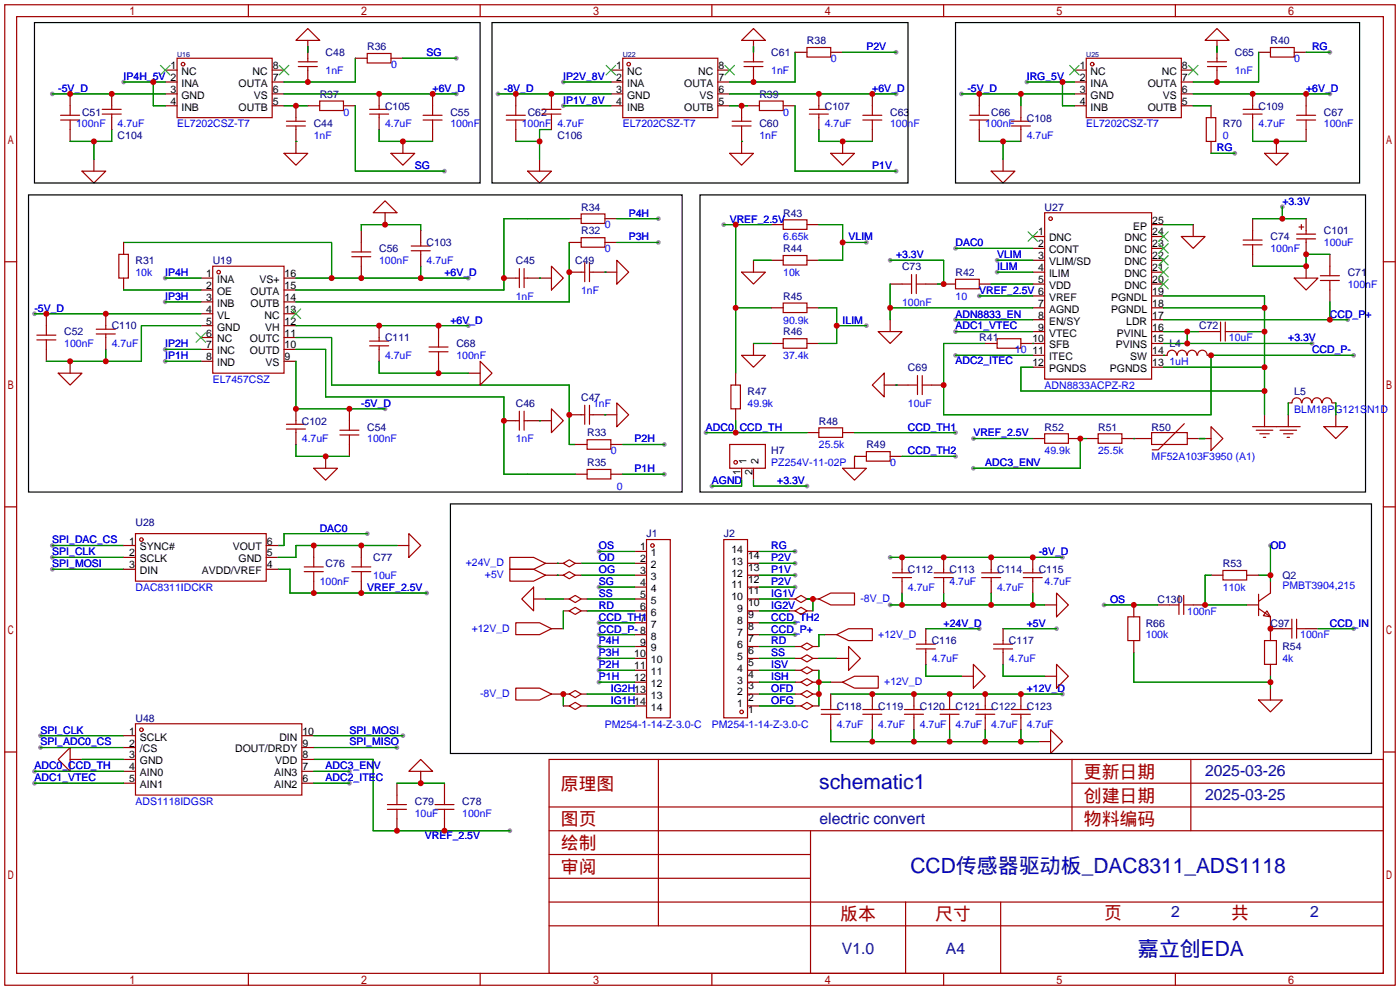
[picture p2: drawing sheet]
<svg xmlns="http://www.w3.org/2000/svg" width="299mm" height="212mm" viewBox="0 0 299 212" stroke-linecap="round" stroke-linejoin="round" font-family="sans-serif">
<g fill="#999">
<circle cx="97.5" cy="20.1" r=".51"/>
<circle cx="11.2" cy="20.1" r=".51"/>
<circle cx="26.4" cy="17.5" r=".51"/>
<circle cx="191.5" cy="20.1" r=".51"/>
<circle cx="106.4" cy="20.1" r=".51"/>
<circle cx="120.4" cy="22.6" r=".51"/>
<circle cx="120.4" cy="17.5" r=".51"/>
<circle cx="284.2" cy="20.1" r=".51"/>
<circle cx="7.4" cy="67.1" r=".51"/>
<circle cx="35.3" cy="64.5" r=".51"/>
<circle cx="35.3" cy="59.4" r=".51"/>
<circle cx="100.1" cy="59.4" r=".51"/>
<circle cx="82.3" cy="87.4" r=".51"/>
<circle cx="35.3" cy="74.7" r=".51"/>
<circle cx="35.3" cy="77.2" r=".51"/>
<circle cx="100.1" cy="69.6" r=".51"/>
<circle cx="140.7" cy="51.8" r=".51"/>
<circle cx="140.7" cy="46.7" r=".51"/>
<circle cx="142" cy="95" r=".51"/>
<circle cx="142" cy="101.3" r=".51"/>
<circle cx="97.5" cy="12.4" r=".51"/>
<circle cx="95" cy="36.6" r=".51"/>
<circle cx="191.5" cy="11.2" r=".51"/>
<circle cx="191.5" cy="36.6" r=".51"/>
<circle cx="284.2" cy="11.2" r=".51"/>
<circle cx="204.2" cy="53.1" r=".51"/>
<circle cx="204.2" cy="75.9" r=".51"/>
<circle cx="204.2" cy="70.9" r=".51"/>
<circle cx="289.3" cy="75.9" r=".51"/>
<circle cx="280.4" cy="73.4" r=".51"/>
<circle cx="288" cy="68.3" r=".51"/>
<circle cx="190.2" cy="55.6" r=".51"/>
<circle cx="209.3" cy="63.2" r=".51"/>
<circle cx="213.1" cy="58.2" r=".51"/>
<circle cx="213.1" cy="55.6" r=".51"/>
<circle cx="274.1" cy="44.2" r=".51"/>
<circle cx="154.7" cy="48" r=".51"/>
<circle cx="185.2" cy="51.8" r=".51"/>
<circle cx="185.2" cy="69.6" r=".51"/>
<circle cx="204.2" cy="92.5" r=".51"/>
<circle cx="150.9" cy="92.5" r=".51"/>
<circle cx="208" cy="93.7" r=".51"/>
<circle cx="11.2" cy="121.7" r=".51"/>
<circle cx="11.2" cy="119.1" r=".51"/>
<circle cx="11.2" cy="116.6" r=".51"/>
<circle cx="109" cy="177.5" r=".51"/>
<circle cx="91.2" cy="126.7" r=".51"/>
<circle cx="8.6" cy="157.2" r=".51"/>
<circle cx="84.8" cy="159.8" r=".51"/>
<circle cx="8.6" cy="159.8" r=".51"/>
<circle cx="128" cy="117.9" r=".51"/>
<circle cx="128" cy="125.5" r=".51"/>
<circle cx="128" cy="133.1" r=".51"/>
<circle cx="128" cy="135.6" r=".51"/>
<circle cx="128" cy="138.2" r=".51"/>
<circle cx="128" cy="140.7" r=".51"/>
<circle cx="128" cy="143.3" r=".51"/>
<circle cx="128" cy="145.8" r=".51"/>
<circle cx="169.9" cy="117.9" r=".51"/>
<circle cx="169.9" cy="120.4" r=".51"/>
<circle cx="169.9" cy="122.9" r=".51"/>
<circle cx="169.9" cy="125.5" r=".51"/>
<circle cx="169.9" cy="133.1" r=".51"/>
<circle cx="169.9" cy="135.6" r=".51"/>
<circle cx="190.2" cy="119.1" r=".51"/>
<circle cx="227.1" cy="119.1" r=".51"/>
<circle cx="227.1" cy="148.3" r=".51"/>
<circle cx="190.2" cy="129.3" r=".51"/>
<circle cx="209.3" cy="134.4" r=".51"/>
<circle cx="225.8" cy="134.4" r=".51"/>
<circle cx="271.5" cy="116.6" r=".51"/>
<circle cx="289.3" cy="134.4" r=".51"/>
<circle cx="172.5" cy="103.9" r=".51"/>
<circle cx="152.1" cy="103.9" r=".51"/>
<circle cx="78.5" cy="114" r=".51"/>
<circle cx="204.2" cy="97.5" r=".51"/>
<circle cx="208" cy="100.1" r=".51"/>
<circle cx="236" cy="129.3" r=".51"/>
<circle cx="205.5" cy="20.1" r=".51"/>
<circle cx="219.5" cy="17.5" r=".51"/>
<circle cx="263.9" cy="32.8" r=".51"/>
<circle cx="204.2" cy="68.3" r=".51"/>
<circle cx="86.1" cy="157.2" r=".51"/>
<circle cx="74.7" cy="164.8" r=".51"/>
<circle cx="74.7" cy="167.4" r=".51"/>
<circle cx="7.4" cy="164.8" r=".51"/>
<circle cx="7.4" cy="167.4" r=".51"/>
</g>
<g fill="none" stroke="#a10000" stroke-width=".25">
<path d="M1 1h297.2v209.6h-297.2zM3.6 3.6h292.1v204.4h-292.1zM37.8 12.4h20.4v12.7h-20.4zM53.1 1v2.6M63.2 8.6l2.6-2.5 2.5 2.5zM63.8 14.2h4M63.8 13.2h4M65.8 12.4v.8M65.8 14.2v.8M78.5 11.4h5.1v2.1h-5.1zM102.6 1v2.6M133.1 12.4h20.3v12.7h-20.3z"/>
<path d="M152.1 1v2.6M158.5 8.6l2.5-2.5 2.6 2.5zM159 14.2h4.1M159 13.2h4.1M161 12.4v.8M161 14.2v.8M172.5 10.2h5v2h-5zM201.7 1v2.6M232.2 12.4h20.3v12.7h-20.3zM251.2 1v2.6M257.6 8.6l2.5-2.5 2.5 2.5zM258.1 14.2h4"/>
<path d="M258.1 13.2h4M260.1 12.4v.8M260.1 14.2v.8M271.5 10.2h5.1v2h-5.1zM13 25.7h4M13 24.6h4M15 22.6v2M15 25.7v2M17.5 36.6h5.1l-2.5 2.5zM21.8 23.4h4.1M21.8 24.4h4.1M23.9 22.6v.8"/>
<path d="M23.9 24.4v.7M60.7 32.8h5.1l-2.6 2.5zM61.2 26.9h4.1M61.2 25.9h4.1M63.2 25.1v.8M63.2 26.9v.8M68.3 21.6h5.1v2h-5.1zM79 23.4h4.1M79 24.4h4.1M81 22.6v.8M81 24.4v.7M83.6 32.8h5l-2.5 2.5z"/>
<path d="M90.4 25.7h4.1M90.4 24.6h4.1M92.5 22.6v2M92.5 25.7v2M108.2 25.7h4.1M108.2 24.6h4.1M110.2 22.6v2M110.2 25.7v2M112.8 36.6h5.1l-2.6 2.5zM115.8 23.4h4.1M115.8 24.4h4.1M117.9 22.6v.8"/>
<path d="M117.9 24.4v.7M156 32.8h5l-2.5 2.5zM156.5 26.9h4M156.5 25.9h4M158.5 25.1v.8M158.5 26.9v.8M162.3 21.6h5.1v2h-5.1zM173 23.4h4M173 24.4h4M175 22.6v.8M175 24.4v.7M177.5 32.8h5.1l-2.5 2.5z"/>
<path d="M184.4 25.7h4.1M184.4 24.6h4.1M186.4 22.6v2M186.4 25.7v2M207.3 25.7h4M207.3 24.6h4M209.3 22.6v2M209.3 25.7v2M211.8 36.6h5.1l-2.5 2.5zM216.2 26.9h4M216.2 25.9h4M218.2 25.1v.8"/>
<path d="M218.2 26.9v.8M257.8 25.1h2v5.1h-2zM265.7 23.4h4M265.7 24.4h4M267.7 22.6v.8M267.7 24.4v.7M270.3 32.8h5l-2.5 2.5zM277.1 25.7h4.1M277.1 24.6h4.1M279.1 22.6v2M279.1 25.7v2M1 55.9h2.6"/>
<path d="M25.4 54.4h2v5h-2zM45.5 56.9h15.2v22.9h-15.2zM75.2 53.8h4M75.2 54.9h4M77.2 51.8v2M77.2 54.9v2M79.8 45.5l2.5-2.6 2.5 2.6zM87.9 52.6h4M87.9 53.6h4M89.9 51.8v.8M89.9 53.6v.8M110.2 59.4h.8"/>
<path d="M111 57.4v4.1M112 57.4v4.1M112 59.4h.8M117.9 56.9l2.5 2.5-2.5 2.6zM124.2 50.8h5.1v2h-5.1zM124.2 45.7h5.1v2.1h-5.1zM124.2 58.2h.8M125 56.1v4.1M126 56.1v4.1M126 58.2h.7M131.8 55.6l2.6 2.6-2.6 2.5zM158.5 58.2h5.1l-2.6 2.5z"/>
<path d="M167.4 47h5.1v2h-5.1zM167.4 54.6h5.1v2h-5.1zM194.8 58.7v4M195.8 58.7v4M204.2 59.7h5.1v2h-5.1zM223.3 45.5h22.8v35.5h-22.8zM252.5 50.5h5.1l-2.6 2.6zM265.7 52.3h4M265.7 51.3h4M267.7 49.3v2M267.7 52.3v2.1M276.6 59.4h5.1l-2.6 2.6z"/>
<path d="M277.1 50h4.1M277.1 51.1h4.1M277.6 48.5h1M278.1 48v1M279.1 49.3v.7M279.1 51.1v.7M282.2 59.9h4.1M282.2 58.9h4.1M284.2 56.9v2M284.2 59.9v2.1M295.7 55.9h2.5M7.9 72.6h4"/>
<path d="M7.9 71.6h4M9.9 69.6v2M9.9 72.6v2.1M12.4 79.8h5.1l-2.5 2.5zM20.6 70.4h4M20.6 71.4h4M22.6 69.6v.8M22.6 71.4v.7M79 72.9h4.1M79 73.9h4.1M81 72.1v.8M81 73.9v.8"/>
<path d="M91.7 75.2h4.1M91.7 74.2h4.1M93.7 72.1v2.1M93.7 75.2v2M102.6 77.2l2.6 2.6-2.6 2.5zM158.5 75.9h5.1l-2.6 2.6zM167.4 64.8h5.1v2h-5.1zM167.4 72.4h5.1v2h-5.1zM187.7 70.9h5.1l-2.6 2.5zM192.8 60.7h2M195.8 60.7h2.1M213.1 72.4h5.1v2h-5.1z"/>
<path d="M249.5 75.9a1.01 1.01 0 0 1 1-1.1 1.01 1.01 0 0 1 1 1.1M251.6 75.9a1.01 1.01 0 0 1 1-1.1 1.01 1.01 0 0 1 1 1.1M253.8 75.9a1.01 1.01 0 0 1 1-1.1 1.01 1.01 0 0 1 1 1.1M256 75.9a1.01 1.01 0 0 1 1-1.1 1.01 1.01 0 0 1 1 1.1M258.8 70.9h2.1M260.9 68.8v4.1M261.9 70.9h2M261.9 68.8v4.1M61.2 90.7h4.1M61.2 91.7h4.1M63.2 89.9v.8M63.2 91.7v.8"/>
<path d="M72.6 93h4.1M72.6 91.9h4.1M74.7 89.9v2M74.7 93v2M110.2 89.9h.8M111 87.9v4M112 87.9v4M112 89.9h.8M117.9 87.4l2.5 2.5-2.5 2.6zM124.2 88.6h.8M125 86.6v4.1M125.5 94h5.1v2h-5.1z"/>
<path d="M126 86.6v4.1M126 88.6h.7M131.8 86.1l2.6 2.5-2.6 2.6zM156 95h7.6v5.1h-7.6zM156.2 82.3h2v5.1h-2zM175 91.4h5.1v2.1h-5.1zM185.2 96.5h5v2.1h-5zM186.4 82.3l2.6-2.5v5zM194.1 82.3h2M196.1 80.3v4M197.1 80.3v4M197.1 82.3h2"/>
<path d="M223.3 92.7h5v2h-5zM234.7 92.7h5.1v2h-5.1zM246.1 92.5h7.6v2.5h-7.6zM253.1 90.6l-5.6 5.5h-1.2M258.8 91.2l2.6 2.5-2.6 2.6zM267.7 91.2h10.2M268.5 91.9h3.5M269.2 92.7h2.1M270 93.5h.5M273.6 91.9h3.5M274.3 92.7h2.1M275.1 93.5h.5"/>
<path d="M276.1 86.1a1.01 1.01 0 0 1 1-1.1 1.01 1.01 0 0 1 1.1 1.1M278.3 86.1a1.01 1.01 0 0 1 1-1.1 1.01 1.01 0 0 1 1 1.1M280.4 86.1a1.01 1.01 0 0 1 1-1.1 1.01 1.01 0 0 1 1.1 1.1M282.6 86.1a1.01 1.01 0 0 1 1-1.1 1.01 1.01 0 0 1 1 1.1M283 91.2h5l-2.5 2.5zM1 108.3h2.6M29 114h27.9v10.2h-27.9zM67.1 100.1h5l-2.5 2.5zM67.1 119.1v2.1M77.2 119.1v2.1M87.4 114l2.5 2.6-2.5 2.5zM109 119.1h5l2.6 1.3-2.6 1.3h-5z"/>
<path d="M125.5 100.3h5.1v2.1h-5.1zM138.2 115.3h5.1v38.1h-5.1zM154.7 115.3h5.1v38.1h-5.1zM180.1 100.1h5.1l-2.6 2.5zM295.7 108.3h2.5M65 122.2h4.1M65 121.2h4.1M67.1 122.2v2M75.2 122.2h4M75.2 121.2h4M77.2 122.2v2M109 121.7h5l2.6 1.2-2.6 1.3h-5z"/>
<path d="M110.2 133.1h5.1l2.6 1.3-2.6 1.2h-5.1zM111.5 128l2.5-2.5v5.1zM120.4 122.9l1.3-.7 1.2 .7-1.2 .8zM120.4 120.4l1.3-.8 1.2 .8-1.2 .8zM121.7 128l1.2-.7 1.3 .7-1.3 .8zM121.7 130.6l1.2-.8 1.3 .8-1.3 .7zM169.9 128l1.3-.7 1.3 .7-1.3 .8zM169.9 130.6l1.3-.8 1.3 .8-1.3 .7zM171.2 138.2l1.3-.8 1.2 .8-1.2 .7zM175 128l2.5-1.3h5.1v2.6h-5.1zM178.8 135.6l2.6-1.2h5v2.5h-5zM181.4 138.2l2.5 2.5-2.5 2.6z"/>
<path d="M190.8 122.4h4M190.8 123.4h4M192.8 121.7v.7M192.8 123.4v.8M195.8 137.7h4.1M195.8 138.7h4.1M197.9 136.9v.8M197.9 138.7v.7M199.6 122.4h4.1M199.6 123.4h4.1M201.7 121.7v.7M201.7 123.4v.8"/>
<path d="M209.8 122.4h4.1M209.8 123.4h4.1M211.8 121.7v.7M211.8 123.4v.8M212.3 137.7h4.1M212.3 138.7h4.1M214.4 136.9v.8M214.4 138.7v.7M218.7 122.4h4.1M218.7 123.4h4.1M220.7 121.7v.7M220.7 123.4v.8"/>
<path d="M225.8 126.7l2.5 2.6-2.5 2.5zM241 131.8h2.6v5.1h-2.6zM249.9 129.3h2.1M252 127.3v4M253 127.3v4M253 129.3h2M261.4 121.9h5v2.1h-5zM269 130l2.5 1.8M269 127v4.6M270.3 136.9h2.5v5.1h-2.5zM270.8 130.6l.7 1.2-1.5-.2zM271.5 126.7l-2.5 1.8"/>
<path d="M274.1 134.4h2M276.1 132.3v4.1M277.1 132.3v4.1M277.1 134.4h2M15 159.8v5l-2.6-2.5zM29 154.7h35.5v15.2h-35.5zM110.2 147.1h5.1l2.6 1.2-2.6 1.3h-5.1zM121.7 148.3l1.2-.7 1.3 .7-1.3 .8zM121.7 150.9l1.2-.8 1.3 .8-1.3 .7zM171.2 143.3l1.3-.8 1.2 .8-1.2 .7zM171.2 145.8l1.3-.8 1.2 .8-1.2 .8zM171.2 148.3l1.3-.7 1.2 .7-1.2 .8z"/>
<path d="M171.2 150.9l1.3-.8 1.2 .8-1.2 .7zM171.2 140.7l1.3-.7 1.2 .7-1.2 .8zM175.5 151.6h4.1M175.5 152.7h4.1M177.5 150.9v.7M177.5 152.7v.7M180.1 145.8l2.5-1.3h5.1v2.6h-5.1zM184.4 151.6h4.1M184.4 152.7h4.1M186.4 150.9v.7M186.4 152.7v.7M193.3 151.6h4.1"/>
<path d="M193.3 152.7h4.1M195.3 150.9v.7M195.3 152.7v.7M200.9 151.6h4.1M200.9 152.7h4.1M202.9 150.9v.7M202.9 152.7v.7M208 142l2.6 2.5-2.6 2.6zM208.5 151.6h4.1M208.5 152.7h4.1M210.6 150.9v.7M210.6 152.7v.7"/>
<path d="M216.2 151.6h4M216.2 152.7h4M218.2 150.9v.7M218.2 152.7v.7M224.5 156l2.6 2.5-2.6 2.5zM225.8 142l2.5 2.5-2.5 2.6zM269 149.6h5.1l-2.6 2.5zM1 160.7h2.6M82.8 173h4.1M82.8 172h4.1M84.8 169.9v2.1M84.8 173v2"/>
<path d="M87.4 164.8l2.5-2.5 2.6 2.5zM93 173h4M93 172h4M95 169.9v2.1M95 173v2M117.3 162.3h178.4v45.7h-178.4zM117.3 177.5h178.4M117.3 172.5h178.4M140.7 162.3v35.6M173.2 177.5v30.5M229.1 162.3v15.2M229.1 167.4h66.6"/>
<path d="M254.5 162.3v15.2M295.7 160.7h2.5M117.3 182.6h55.9M117.3 197.9h178.4M117.3 192.8h178.4M117.3 187.7h55.9M193.5 192.8v15.2M213.9 192.8v15.2M53.1 208v2.6M102.6 208v2.6M152.1 208v2.6M201.7 208v2.6"/>
<path d="M251.2 208v2.6"/>
<circle cx="39.1" cy="13.7" r=".38"/>
<circle cx="134.4" cy="13.7" r=".38"/>
<circle cx="233.4" cy="13.7" r=".38"/>
<circle cx="46.7" cy="58.2" r=".38"/>
<circle cx="224.5" cy="46.7" r=".38"/>
<circle cx="157.2" cy="98.8" r=".38"/>
<circle cx="30.2" cy="115.3" r=".38"/>
<circle cx="139.4" cy="116.6" r=".38"/>
<circle cx="30.2" cy="156" r=".38"/>
<circle cx="158.5" cy="152.1" r=".38"/>
</g>
<g fill="none" stroke="#870000" stroke-width=".25">
<path d="M35.3 15h2.5M35.3 17.5h2.5M58.2 15h2.5M58.2 17.5h2.5M65.8 8.6v3.8M65.8 15v2.5M75.9 12.4h2.6M83.6 12.4h2.5M130.6 15h2.5M130.6 17.5h2.5M153.4 15h2.6M153.4 17.5h2.6"/>
<path d="M161 8.6v3.8M161 15v2.5M169.9 11.2h2.6M177.5 11.2h2.6M229.6 15h2.6M229.6 17.5h2.6M252.5 15h2.5M252.5 17.5h2.5M260.1 8.6v3.8M260.1 15v2.5M269 11.2h2.5M276.6 11.2h2.5"/>
<path d="M15 20.1v2.5M15 27.7v2.5M20.1 34v2.6M23.9 20.1v2.5M23.9 25.1v2.6M35.3 20.1h2.5M35.3 22.6h2.5M58.2 20.1h2.5M58.2 22.6h2.5M63.2 22.6v2.5M63.2 27.7v5.1M65.8 22.6h2.5"/>
<path d="M73.4 22.6h2.5M81 20.1v2.5M81 25.1v2.6M86.1 30.2v2.6M92.5 20.1v2.5M92.5 27.7v2.5M110.2 20.1v2.5M110.2 27.7v2.5M115.3 34v2.6M117.9 20.1v2.5M117.9 25.1v2.6M130.6 20.1h2.5"/>
<path d="M130.6 22.6h2.5M153.4 20.1h2.6M153.4 22.6h2.6M158.5 22.6v2.5M158.5 27.7v5.1M159.8 22.6h2.5M167.4 22.6h2.5M175 20.1v2.5M175 25.1v2.6M180.1 30.2v2.6M186.4 20.1v2.5M186.4 27.7v2.5"/>
<path d="M209.3 20.1v2.5M209.3 27.7v2.5M214.4 34v2.6M218.2 22.6v2.5M218.2 27.7v2.5M229.6 20.1h2.6M229.6 22.6h2.6M252.5 20.1h2.5M252.5 22.6h2.5M258.8 22.6v2.5M258.8 30.2v2.6M267.7 20.1v2.5"/>
<path d="M267.7 25.1v2.6M272.8 30.2v2.6M279.1 20.1v2.5M279.1 27.7v2.5M26.4 51.8v2.6M26.4 59.4v2.6M42.9 59.4h2.6M60.7 59.4h2.5M77.2 49.3v2.5M77.2 56.9v2.5M82.3 45.5v2.5M89.9 49.3v2.5"/>
<path d="M89.9 54.4v2.5M107.7 59.4h2.5M112.8 59.4h5.1M121.7 58.2h2.5M121.7 51.8h2.5M121.7 46.7h2.5M126.7 58.2h5.1M129.3 51.8h2.5M129.3 46.7h2.5M161 55.6v2.6M164.8 55.6h2.6M164.8 48h2.6"/>
<path d="M172.5 55.6h2.5M172.5 48h2.5M220.7 58.2h2.6M220.7 50.5h2.6M220.7 53.1h2.6M220.7 55.6h2.6M246.1 58.2h2.6M246.1 50.5h2.6M246.1 53.1h2.6M246.1 55.6h2.6M246.1 48h2.6M255 48v2.5"/>
<path d="M267.7 46.7v2.6M267.7 54.4v2.5M279.1 46.7v2.6M279.1 51.8v2.6M279.1 56.9v2.5M284.2 54.4v2.5M9.9 67.1v2.5M9.9 74.7v2.5M15 77.2v2.6M22.6 67.1v2.5M22.6 72.1v2.6M42.9 62h2.6"/>
<path d="M42.9 64.5h2.6M42.9 67.1h2.6M42.9 69.6h2.6M42.9 72.1h2.6M42.9 74.7h2.6M42.9 77.2h2.6M60.7 62h2.5M60.7 64.5h2.5M60.7 67.1h2.5M60.7 69.6h2.5M60.7 72.1h2.5M60.7 74.7h2.5"/>
<path d="M60.7 77.2h2.5M81 69.6v2.5M81 74.7v2.5M93.7 69.6v2.5M93.7 77.2v2.6M100.1 79.8h2.5M157.2 79.8v2.5M161 73.4v2.5M164.8 65.8h2.6M164.8 73.4h2.6M172.5 65.8h2.5M172.5 73.4h2.5"/>
<path d="M190.2 60.7h2.6M190.2 68.3v2.6M197.9 60.7h2.5M201.7 60.7h2.5M209.3 60.7h2.5M210.6 73.4h2.5M218.2 73.4h5.1M220.7 60.7h2.6M220.7 63.2h2.6M220.7 65.8h2.6M220.7 68.3h2.6M220.7 70.9h2.6"/>
<path d="M220.7 75.9h2.6M220.7 78.5h2.6M246.1 60.7h2.6M246.1 63.2h2.6M246.1 65.8h2.6M246.1 68.3h2.6M246.1 70.9h2.6M246.1 73.4h2.6M246.1 75.9h3.3M246.1 78.5h2.6M256.3 70.9h2.5M258.1 75.9h.7"/>
<path d="M263.9 70.9h2.5M284.2 62v2.5M63.2 87.4v2.5M63.2 92.5v2.5M69.6 97.5v2.6M74.7 87.4v2.5M74.7 95v2.5M107.7 89.9h2.5M112.8 89.9h5.1M121.7 88.6h2.5M122.9 95h2.6M126.7 88.6h5.1"/>
<path d="M130.6 95h2.5M157.2 87.4v2.5M172.5 92.5h2.5M180.1 92.5h2.5M185.2 97.5h-2.6v2.6M189 82.3h5.1M190.2 97.5h2.6M199.1 82.3h2.6M220.7 93.7h2.6M228.3 93.7h2.6M232.2 93.7h2.5M239.8 93.7h6.3"/>
<path d="M253.7 93.7h5.1M270.3 88.6v2.6M275.3 86.1h.8M275.3 88.6v2.6M284.7 86.1h.8M285.5 88.6v2.6M26.4 116.6h2.6M26.4 119.1h2.6M56.9 116.6h2.5M56.9 119.1h2.5M67.1 116.6v2.5M77.2 116.6v2.5"/>
<path d="M84.8 116.6h2.6M122.9 101.3h2.6M130.6 101.3h2.5M135.6 117.9h2.6M158.5 100.1v2.5M159.8 117.9h2.5M161 100.1v2.5M192.8 119.1v2.6M201.7 119.1v2.6M211.8 119.1v2.6M220.7 119.1v2.6M26.4 121.7h2.6"/>
<path d="M56.9 121.7h2.5M67.1 124.2v2.5M77.2 124.2v2.5M114 128h2.6M116.6 120.4h3.8M116.6 122.9h3.8M117.9 134.4h2.5M120.4 128h1.3M120.4 130.6h1.3M122.9 120.4h1.3M122.9 122.9h1.3M124.2 128h1.3"/>
<path d="M124.2 130.6h1.3M135.6 120.4h2.6M135.6 122.9h2.6M135.6 125.5h2.6M135.6 128h2.6M135.6 130.6h2.6M135.6 133.1h2.6M135.6 135.6h2.6M135.6 138.2h2.6M159.8 120.4h2.5M159.8 122.9h2.5M159.8 125.5h2.5"/>
<path d="M159.8 128h2.5M159.8 130.6h2.5M159.8 133.1h2.5M159.8 135.6h2.5M159.8 138.2h2.5M168.7 128h1.2M168.7 130.6h1.2M169.9 138.2h1.3M172.5 128h2.5M172.5 130.6h1.2M173.7 138.2h1.3M176.3 135.6h2.5"/>
<path d="M192.8 124.2v2.5M197.9 134.4v2.5M197.9 139.4v2.6M201.7 124.2v2.5M211.8 124.2v2.5M214.4 134.4v2.5M214.4 139.4v2.6M220.7 124.2v2.5M223.3 129.3h2.5M242.3 129.3v2.5M242.3 136.9v2.5M247.4 129.3h2.5"/>
<path d="M255 129.3h2.6M258.8 122.9h2.6M266.4 122.9h2.6M266.4 129.3h2.6M271.5 134.4h2.6M271.5 124.2v2.5M271.5 131.8v5.1M279.1 134.4h2.6M26.4 157.2h2.6M26.4 159.8h2.6M64.5 157.2h2.6M64.5 159.8h2.6"/>
<path d="M117.9 148.3h3.8M120.4 150.9h1.3M124.2 148.3h1.3M124.2 150.9h1.3M135.6 140.7h2.6M135.6 143.3h2.6M135.6 145.8h2.6M135.6 148.3h2.6M135.6 150.9h2.6M159.8 140.7h2.5M159.8 143.3h2.5M159.8 145.8h2.5"/>
<path d="M159.8 148.3h2.5M159.8 150.9h2.5M169.9 140.7h1.3M169.9 143.3h1.3M169.9 145.8h1.3M169.9 148.3h1.3M169.9 150.9h1.3M173.7 140.7h1.3M173.7 143.3h1.3M173.7 145.8h1.3M173.7 148.3h1.3M173.7 150.9h1.3"/>
<path d="M177.5 145.8h2.6M177.5 148.3v2.6M177.5 153.4v2.6M178.8 140.7h2.6M186.4 148.3v2.6M186.4 153.4v2.6M195.3 148.3v2.6M195.3 153.4v2.6M202.9 148.3v2.6M202.9 153.4v2.6M205.5 144.5h2.5M210.6 148.3v2.6"/>
<path d="M210.6 153.4v2.6M218.2 148.3v2.6M218.2 153.4v2.6M222 158.5h2.5M223.3 144.5h2.5M271.5 142v2.5M271.5 147.1v2.5M15 162.3h2.5M26.4 162.3h2.6M26.4 164.8h2.6M26.4 167.4h2.6M64.5 162.3h2.6"/>
<path d="M64.5 164.8h2.6M64.5 167.4h2.6M84.8 167.4v2.5M84.8 175v2.5M89.9 164.8v2.6M95 167.4v2.5M95 175v2.5"/>
</g>
<g fill="none" stroke="#3c3" stroke-width=".25">
<path d="M34.3 14l2 2M36.3 14l-2 2M59.7 14l2 2M61.7 14l-2 2M129.5 14l2.1 2M131.6 14l-2.1 2M154.9 14l2.1 2M157 14l-2.1 2M228.6 14l2 2M230.6 14l-2 2M254 14l2 2M256 14l-2 2"/>
<path d="M219.7 49.5l2 2.1M221.7 49.5l-2 2.1M247.6 59.7l2.1 2M247.6 57.2l2.1 2M247.6 54.6l2.1 2M247.6 52.1l2.1 2M247.6 49.5l2.1 2.1M249.7 59.7l-2.1 2M249.7 57.2l-2.1 2M249.7 54.6l-2.1 2M249.7 52.1l-2.1 2M249.7 49.5l-2.1 2.1"/>
<path d="M41.9 71.1l2 2.1M43.9 71.1l-2 2.1M62.2 66l2.1 2.1M64.3 66l-2.1 2.1"/>
</g>
<g fill="none" stroke="#008700" stroke-width=".25">
<path d="M26.4 17.5h8.9M32.8 17.5v5.1h2.5M65.8 9.9v1.3M75.9 12.4v5.1h-15.2M86.1 12.4h11.4M120.4 17.5h10.2M161 9.9v1.3M169.9 11.2v6.3h-13.9M180.1 11.2h11.4M219.5 17.5h10.1M227.1 17.5v5.1h2.5M260.1 9.9v1.3"/>
<path d="M269 11.2v6.3h-14M279.1 11.2h5.1M11.2 20.1h24.1M20.1 30.2v3.8M23.9 27.7v2.5h-8.9M60.7 22.6h5.1M60.7 20.1h36.8M63.2 30.2h.1M75.9 22.6v14h19.1M81 27.7v2.5h11.5M106.4 20.1h24.2M110.2 30.2h5.1"/>
<path d="M117.9 27.7h-2.6v6.3M120.4 22.6h10.2M156 22.6h3.8M156 20.1h35.5M158.5 30.2h.1M169.9 22.6v14h21.6M175 27.7v2.5h11.4M205.5 20.1h24.1M209.3 30.2h8.9M214.4 30.2v3.8M218.2 20.1v2.5M255 22.6h3.8"/>
<path d="M255 20.1h29.2M258.8 32.8h5.1M267.7 27.7v2.5h11.4M26.4 51.8h44.5v7.6M35.3 59.4h7.6M63.2 59.4h36.9M77.2 49.3v-1.3h12.7v1.3M89.9 56.9v2.5M115.3 59.4h.1M121.7 51.8v12.7h-58.5M121.7 46.7h-14v15.3h-44.5M129.3 58.2h.1"/>
<path d="M131.8 51.8h8.9M131.8 46.7h8.9M154.7 48h10.1M157.2 48v31.8M161 55.6h3.8M175 48h5.1v7.6h-5.1M180.1 51.8h5.1M190.2 55.6h11.5v5.1h-1.3M204.2 53.1h16.5M213.1 55.6h7.6M213.1 58.2h7.6M248.7 48h6.3"/>
<path d="M267.7 46.7h11.4M274.1 44.2v2.5M284.2 54.4h-5.1v2.5h-11.4M7.4 67.1h35.5M22.6 74.7v2.5M26.4 62h16.5M35.3 64.5h7.6M35.3 77.2h7.6M35.3 74.7h7.6M42.9 69.6h-12.7v7.6h-20.3M63.2 72.1h7.7v10.2h50.8v12.7h1.2M63.2 77.2v10.2h19.1"/>
<path d="M63.2 69.6h36.9M63.2 74.7h6.4v10.1h38.1v16.5h15.2M81 77.2v2.6h19.1M157.2 65.8h7.6M161 73.4h3.8M175 65.8h3.8v7.6h-3.8M178.8 69.6h6.4M190.2 65.8h30.5M190.2 60.7v7.6M204.2 75.9h16.5M204.2 70.9h16.5M204.2 68.3h16.5"/>
<path d="M209.3 63.2h11.4M210.6 73.4h-8.9v15.2h57.1v-12.7h30.5M211.8 60.7h8.9M220.7 73.4h.1M220.7 78.5h-2.5v5.1h52.1M248.7 75.9h.1M248.7 70.9h7.6M248.7 78.5h21.6M248.7 63.2h21.6v25.4M248.7 65.8h21.6M248.7 73.4h31.7M248.7 68.3h39.3"/>
<path d="M253.7 70.9v2.5M266.4 70.9h3.9M284.2 64.5v3.8M63.2 95v2.5h11.5M115.3 89.9h.1M129.3 88.6h.1M133.1 95h8.9M150.9 92.5h21.6M157.2 89.9v2.6M182.6 97.5h.1M182.6 92.5h21.6M191.5 82.3h.1"/>
<path d="M192.8 97.5h11.4M208 93.7h12.7M232.2 93.7h-1.3v6.4h-22.9M242.3 93.7h.1M256.3 93.7h1.3M275.3 86.1v2.5M285.5 86.1v2.5M11.2 119.1h15.2M11.2 116.6h15.2M78.5 114h-17.8v2.6h-1.3M84.8 116.6h-21.6v2.5h-3.8M128 117.9h7.6"/>
<path d="M133.1 101.3h8.9M158.5 102.6v1.3h-6.4M161 102.6v1.3h11.5M162.3 117.9h7.6M190.2 119.1h36.9M271.5 116.6v7.6M11.2 121.7h15.2M59.4 121.7h2.6v5h29.2M116.6 128h3.8M119.1 122.9h.1M119.1 120.4h.1M120.4 130.6v3.8"/>
<path d="M124.2 120.4h11.4M124.2 122.9h11.4M125.5 130.6h10.1M125.5 128h10.1M128 125.5h7.6M128 133.1h7.6M128 135.6h7.6M128 138.2h7.6M162.3 120.4h7.6M162.3 122.9h7.6M162.3 125.5h7.6M162.3 130.6h6.4"/>
<path d="M162.3 133.1h7.6M162.3 135.6h7.6M162.3 138.2h7.6M162.3 128h6.4M172.5 128h1.2v2.6M176.3 135.6h-1.3v2.6M190.2 129.3h33.1M192.8 126.7v2.6M197.9 134.4h11.4M201.7 126.7v2.6M211.8 126.7v2.6M214.4 134.4h11.4"/>
<path d="M220.7 126.7v2.6M236 129.3h11.4M242.3 139.4v6.4h29.2M258.8 122.9h-1.2v6.4h8.8M269 122.9h2.5M271.5 134.4h.1M281.7 134.4h7.6M8.6 157.2h17.8M8.6 159.8h17.8M67.1 157.2h19M67.1 159.8h17.7M120.4 148.3v2.6"/>
<path d="M125.5 148.3h10.1M125.5 150.9h10.1M128 140.7h7.6M128 143.3h7.6M128 145.8h7.6M162.3 140.7h7.6M162.3 143.3h7.6M162.3 145.8h7.6M162.3 148.3h7.6M162.3 150.9h7.6M175 143.3v7.6M175 140.7h3.8"/>
<path d="M175 145.8h2.5M177.5 148.3h49.6M177.5 156v2.5h44.5M186.4 156v2.5M195.3 156v2.5M197.9 142v2.5h7.6M202.9 156v2.5M210.6 156v2.5M214.4 142v2.5h8.9M218.2 156v2.5M271.5 144.5v2.6M7.4 167.4h19"/>
<path d="M7.4 164.8h19M17.5 162.3h8.9M67.1 162.3h12.7v15.2h29.2M67.1 167.4h7.6M67.1 164.8h7.6M84.8 167.4h10.2"/>
</g>
<path d="M7.4 4.8h95.2v34.3h-95.2zM105.2 4.8h88.9v34.3h-88.9zM204.2 4.8h86.4v34.3h-86.4zM6.1 41.7h139.7v63.5h-139.7zM149.6 41.7h142.2v63.5h-142.2zM96.3 107.7h196.8v53.3h-196.8z" fill="none" stroke="#000" stroke-width=".25"/>
<g fill="#c00">
<circle cx="65.8" cy="17.5" r=".63"/>
<circle cx="63.2" cy="22.6" r=".63"/>
<circle cx="92.5" cy="20.1" r=".63"/>
<circle cx="81" cy="20.1" r=".63"/>
<circle cx="15" cy="20.1" r=".63"/>
<circle cx="23.9" cy="20.1" r=".63"/>
<circle cx="20.1" cy="30.2" r=".63"/>
<circle cx="32.8" cy="17.5" r=".63"/>
<circle cx="86.1" cy="30.2" r=".63"/>
<circle cx="161" cy="17.5" r=".63"/>
<circle cx="186.4" cy="20.1" r=".63"/>
<circle cx="175" cy="20.1" r=".63"/>
<circle cx="110.2" cy="20.1" r=".63"/>
<circle cx="117.9" cy="20.1" r=".63"/>
<circle cx="115.3" cy="30.2" r=".63"/>
<circle cx="180.1" cy="30.2" r=".63"/>
<circle cx="279.1" cy="20.1" r=".63"/>
<circle cx="267.7" cy="20.1" r=".63"/>
<circle cx="214.4" cy="30.2" r=".63"/>
<circle cx="272.8" cy="30.2" r=".63"/>
<circle cx="9.9" cy="67.1" r=".63"/>
<circle cx="22.6" cy="67.1" r=".63"/>
<circle cx="70.9" cy="59.4" r=".63"/>
<circle cx="77.2" cy="59.4" r=".63"/>
<circle cx="89.9" cy="59.4" r=".63"/>
<circle cx="121.7" cy="88.6" r=".63"/>
<circle cx="74.7" cy="87.4" r=".63"/>
<circle cx="63.2" cy="87.4" r=".63"/>
<circle cx="15" cy="77.2" r=".63"/>
<circle cx="22.6" cy="77.2" r=".63"/>
<circle cx="82.3" cy="48" r=".63"/>
<circle cx="69.6" cy="97.5" r=".63"/>
<circle cx="93.7" cy="69.6" r=".63"/>
<circle cx="81" cy="69.6" r=".63"/>
<circle cx="93.7" cy="79.8" r=".63"/>
<circle cx="121.7" cy="58.2" r=".63"/>
<circle cx="107.7" cy="59.4" r=".63"/>
<circle cx="107.7" cy="89.9" r=".63"/>
<circle cx="158.5" cy="22.6" r=".63"/>
<circle cx="270.3" cy="78.5" r=".63"/>
<circle cx="270.3" cy="83.6" r=".63"/>
<circle cx="270.3" cy="65.8" r=".63"/>
<circle cx="270.3" cy="70.9" r=".63"/>
<circle cx="258.8" cy="75.9" r=".63"/>
<circle cx="201.7" cy="82.3" r=".63"/>
<circle cx="253.7" cy="70.9" r=".63"/>
<circle cx="253.7" cy="73.4" r=".63"/>
<circle cx="284.2" cy="68.3" r=".63"/>
<circle cx="201.7" cy="60.7" r=".63"/>
<circle cx="279.1" cy="56.9" r=".63"/>
<circle cx="279.1" cy="54.4" r=".63"/>
<circle cx="274.1" cy="46.7" r=".63"/>
<circle cx="157.2" cy="48" r=".63"/>
<circle cx="157.2" cy="65.8" r=".63"/>
<circle cx="180.1" cy="51.8" r=".63"/>
<circle cx="178.8" cy="69.6" r=".63"/>
<circle cx="157.2" cy="92.5" r=".63"/>
<circle cx="95" cy="177.5" r=".63"/>
<circle cx="84.8" cy="177.5" r=".63"/>
<circle cx="77.2" cy="126.7" r=".63"/>
<circle cx="67.1" cy="126.7" r=".63"/>
<circle cx="89.9" cy="167.4" r=".63"/>
<circle cx="120.4" cy="148.3" r=".63"/>
<circle cx="173.7" cy="128" r=".63"/>
<circle cx="175" cy="145.8" r=".63"/>
<circle cx="175" cy="148.3" r=".63"/>
<circle cx="192.8" cy="119.1" r=".63"/>
<circle cx="201.7" cy="119.1" r=".63"/>
<circle cx="211.8" cy="119.1" r=".63"/>
<circle cx="220.7" cy="119.1" r=".63"/>
<circle cx="186.4" cy="148.3" r=".63"/>
<circle cx="195.3" cy="148.3" r=".63"/>
<circle cx="202.9" cy="148.3" r=".63"/>
<circle cx="210.6" cy="148.3" r=".63"/>
<circle cx="218.2" cy="148.3" r=".63"/>
<circle cx="192.8" cy="129.3" r=".63"/>
<circle cx="201.7" cy="129.3" r=".63"/>
<circle cx="211.8" cy="129.3" r=".63"/>
<circle cx="220.7" cy="129.3" r=".63"/>
<circle cx="186.4" cy="158.5" r=".63"/>
<circle cx="195.3" cy="158.5" r=".63"/>
<circle cx="202.9" cy="158.5" r=".63"/>
<circle cx="210.6" cy="158.5" r=".63"/>
<circle cx="218.2" cy="158.5" r=".63"/>
<circle cx="271.5" cy="122.9" r=".63"/>
<circle cx="271.5" cy="134.4" r=".63"/>
<circle cx="271.5" cy="145.8" r=".63"/>
<circle cx="257.6" cy="129.3" r=".63"/>
<circle cx="230.9" cy="93.7" r=".63"/>
<circle cx="242.3" cy="129.3" r=".63"/>
<circle cx="209.3" cy="20.1" r=".63"/>
<circle cx="218.2" cy="20.1" r=".63"/>
<circle cx="227.1" cy="17.5" r=".63"/>
<circle cx="260.1" cy="17.5" r=".63"/>
<circle cx="190.2" cy="65.8" r=".63"/>
<circle cx="77.2" cy="116.6" r=".63"/>
<circle cx="67.1" cy="116.6" r=".63"/>
</g>
<g font-size="4.5" fill="#000080">
<text x="175.1" y="168.7">schematic1</text>
<text x="194.6" y="186.5">CCD传感器驱动板_DAC8311_ADS1118</text>
<text x="243.2" y="204.3">嘉立创EDA</text>
</g>
<g font-size="3.8" fill="#a00000">
<text x="231.6" y="166.2">更新日期</text>
<text x="119.9" y="168.8">原理图</text>
<text x="231.6" y="171.3">创建日期</text>
<text x="119.9" y="176.4">图页</text>
<text x="231.6" y="176.4">物料编码</text>
<text x="119.9" y="181.5">绘制</text>
<text x="119.9" y="186.6">审阅</text>
<text x="179.6" y="196.7">版本</text>
<text x="199.9" y="196.7">尺寸</text>
<text x="236" y="196.5">页</text>
<text x="263.1" y="196.5">共</text>
</g>
<g font-size="3.4" fill="#000080">
<text x="257.6" y="165.9">2025-03-26</text>
<text x="257.6" y="170.9">2025-03-25</text>
<text x="175.1" y="176">electric convert</text>
<text x="250.3" y="196.1">2</text>
<text x="280" y="196.1">2</text>
<text x="179.9" y="204">V1.0</text>
<text x="202.2" y="204">A4</text>
</g>
<g font-size="2.2" fill="#000080">
<text x="69.6" y="12">C48</text>
<text x="78.5" y="10.7">R36</text>
<text x="164.8" y="12">C61</text>
<text x="172.5" y="9.5">R38</text>
<text x="263.9" y="12">C65</text>
<text x="271.5" y="9.5">R40</text>
<text x="68.3" y="20.9">R37</text>
<text x="82.3" y="23.4">C105</text>
<text x="162.3" y="20.9">R39</text>
<text x="176.3" y="23.4">C107</text>
<text x="269" y="23.4">C109</text>
<text x="17.5" y="24.7">C51</text>
<text x="25.1" y="29.8">C104</text>
<text x="67.1" y="27.2">C44</text>
<text x="96.3" y="24.7">C55</text>
<text x="112.8" y="24.7">C62</text>
<text x="119.1" y="29.8">C106</text>
<text x="162.3" y="27.2">C60</text>
<text x="190.2" y="24.7">C63</text>
<text x="211.8" y="24.7">C66</text>
<text x="219.5" y="26">C108</text>
<text x="261.4" y="27.2">R70</text>
<text x="283" y="24.7">C67</text>
<text x="124.2" y="45">R34</text>
<text x="167.4" y="46.3">R43</text>
<text x="223.3" y="45">U27</text>
<text x="81" y="53.9">C56</text>
<text x="91.2" y="52.6">C103</text>
<text x="124.2" y="50.1">R32</text>
<text x="167.4" y="53.9">R44</text>
<text x="271.5" y="51.4">C74</text>
<text x="283" y="50.1">C101</text>
<text x="29" y="56.4">R31</text>
<text x="45.5" y="56.4">U19</text>
<text x="110.2" y="56.4">C45</text>
<text x="122.9" y="56.4">C49</text>
<text x="192.8" y="57.7">C73</text>
<text x="204.2" y="59">R42</text>
<text x="288" y="59">C71</text>
<text x="167.4" y="64.1">R45</text>
<text x="13.7" y="71.7">C52</text>
<text x="23.9" y="70.4">C110</text>
<text x="167.4" y="71.7">R46</text>
<text x="256.3" y="70.4">C72</text>
<text x="82.3" y="73">C111</text>
<text x="97.5" y="74.2">C68</text>
<text x="209.3" y="73">R41</text>
<text x="249.9" y="74.2">L4</text>
<text x="194.1" y="79.3">C69</text>
<text x="110.2" y="86.9">C46</text>
<text x="124.2" y="85.7">C47</text>
<text x="159.8" y="84.4">R47</text>
<text x="276.6" y="84.4">L5</text>
<text x="64.5" y="90.7">C102</text>
<text x="78.5" y="92">C54</text>
<text x="125.5" y="93.3">R33</text>
<text x="175" y="90.7">R48</text>
<text x="185.2" y="95.8">R49</text>
<text x="223.3" y="92">R52</text>
<text x="234.7" y="92">R51</text>
<text x="246.1" y="92">R50</text>
<text x="125.5" y="99.6">R35</text>
<text x="164.8" y="97.1">H7</text>
<text x="29" y="112.3">U28</text>
<text x="79.8" y="119.9">C77</text>
<text x="138.2" y="114.9">J1</text>
<text x="154.7" y="114.9">J2</text>
<text x="69.6" y="121.2">C76</text>
<text x="194.1" y="122.5">C112</text>
<text x="202.9" y="122.5">C113</text>
<text x="213.1" y="122.5">C114</text>
<text x="222" y="122.5">C115</text>
<text x="261.4" y="121.2">R53</text>
<text x="274.1" y="123.8">Q2</text>
<text x="247.4" y="128.8">C130</text>
<text x="199.1" y="137.7">C116</text>
<text x="215.6" y="137.7">C117</text>
<text x="244.9" y="133.9">R66</text>
<text x="271.5" y="133.9">C97</text>
<text x="274.1" y="139">R54</text>
<text x="29" y="154.2">U48</text>
<text x="178.8" y="151.7">C118</text>
<text x="187.7" y="151.7">C119</text>
<text x="196.6" y="151.7">C120</text>
<text x="204.2" y="151.7">C121</text>
<text x="211.8" y="151.7">C122</text>
<text x="219.5" y="151.7">C123</text>
<text x="88.6" y="172">C79</text>
<text x="98.8" y="172">C78</text>
</g>
<g font-size="2.2" fill="#00f">
<text x="91.2" y="12">SG</text>
<text x="185.2" y="10.7">P2V</text>
<text x="280.4" y="10.7">RG</text>
<text x="26.4" y="17.1">IP4H_5V 2</text>
<text x="69.6" y="15.8">1nF</text>
<text x="83.6" y="14.5">0</text>
<text x="120.4" y="17.1">IP2V_8V</text>
<text x="164.8" y="15.8">1nF</text>
<text x="177.5" y="13.3">0</text>
<text x="219.5" y="17.1">IRG_5V</text>
<text x="263.9" y="15.8">1nF</text>
<text x="276.6" y="13.3">0</text>
<text x="12.4" y="19.6">-5V_D</text>
<text x="92.5" y="19.6">+6V_D</text>
<text x="107.7" y="19.6">-8V_D</text>
<text x="120.4" y="22.2">IP1V_8V</text>
<text x="186.4" y="19.6">+6V_D</text>
<text x="206.8" y="19.6">-5V_D</text>
<text x="279.1" y="19.6">+6V_D</text>
<text x="16.3" y="27.2">100nF</text>
<text x="25.1" y="27.2">4.7uF</text>
<text x="37.8" y="27.2">EL7202CSZ-T7</text>
<text x="67.1" y="29.8">1nF</text>
<text x="73.4" y="24.7">0</text>
<text x="82.3" y="27.2">4.7uF</text>
<text x="96.3" y="27.2">100nF</text>
<text x="111.5" y="27.2">100nF</text>
<text x="119.1" y="27.2">4.7uF</text>
<text x="133.1" y="27.2">EL7202CSZ-T7</text>
<text x="162.3" y="29.8">1nF</text>
<text x="167.4" y="24.7">0</text>
<text x="176.3" y="27.2">4.7uF</text>
<text x="190.2" y="27.2">100nF</text>
<text x="210.6" y="27.2">100nF</text>
<text x="219.5" y="29.8">4.7uF</text>
<text x="232.2" y="27.2">EL7202CSZ-T7</text>
<text x="261.4" y="29.8">0</text>
<text x="269" y="27.2">4.7uF</text>
<text x="283" y="27.2">100nF</text>
<text x="260.1" y="32.3">RG</text>
<text x="88.6" y="36.1">SG</text>
<text x="186.4" y="36.1">P1V</text>
<text x="134.4" y="46.3">P4H</text>
<text x="156" y="47.6">VREF_2.5V</text>
<text x="274.1" y="43.7">+3.3V</text>
<text x="129.3" y="53.9">0</text>
<text x="129.3" y="48.8">0</text>
<text x="134.4" y="51.4">P3H</text>
<text x="167.4" y="51.4">6.65k</text>
<text x="181.4" y="51.4">VLIM</text>
<text x="204.2" y="52.6">DAC0</text>
<text x="271.5" y="53.9">100nF</text>
<text x="283" y="52.6">100uF</text>
<text x="29" y="59">10k</text>
<text x="35.3" y="59">IP4H</text>
<text x="81" y="56.4">100nF</text>
<text x="91.2" y="56.4">4.7uF</text>
<text x="95" y="59">+6V_D</text>
<text x="167.4" y="59">10k</text>
<text x="191.5" y="55.2">+3.3V</text>
<text x="213.1" y="57.7">ILIM</text>
<text x="213.1" y="55.2">VLIM</text>
<text x="35.3" y="64.1">IP3H</text>
<text x="110.2" y="64.1">1nF</text>
<text x="124.2" y="62.8">1nF</text>
<text x="192.8" y="65.3">100nF</text>
<text x="204.2" y="64.1">10</text>
<text x="209.3" y="62.8">VREF_2.5V 6</text>
<text x="288" y="61.5">100nF</text>
<text x="7.4" y="66.6">-5V_D</text>
<text x="96.3" y="69.1">+6V_D</text>
<text x="167.4" y="69.1">90.9k</text>
<text x="180.1" y="69.1">ILIM</text>
<text x="204.2" y="70.4">ADC1_VTEC</text>
<text x="204.2" y="67.9">ADN8833_EN</text>
<text x="284.2" y="67.9">CCD_P+</text>
<text x="13.7" y="74.2">100nF</text>
<text x="23.9" y="74.2">4.7uF</text>
<text x="35.3" y="74.2">IP2H</text>
<text x="35.3" y="76.8">IP1H</text>
<text x="82.3" y="76.8">4.7uF</text>
<text x="97.5" y="76.8">100nF</text>
<text x="167.4" y="76.8">37.4k</text>
<text x="204.2" y="77.7">ADC2_ITEC</text>
<text x="216.9" y="75.5">10</text>
<text x="262.6" y="73">10uF</text>
<text x="275.3" y="73">+3.3V</text>
<text x="280.4" y="75.5">CCD_P-</text>
<text x="45.5" y="81.8">EL7457CSZ</text>
<text x="223.3" y="83.1">ADN8833ACPZ-R2</text>
<text x="249.9" y="78">1uH</text>
<text x="77.2" y="86.9">-5V_D</text>
<text x="126.7" y="86.9">1nF</text>
<text x="159.8" y="86.9">49.9k</text>
<text x="194.1" y="86.9">10uF</text>
<text x="276.6" y="88.2">BLM18PG121SN1D</text>
<text x="64.5" y="94.5">4.7uF</text>
<text x="78.5" y="94.5">100nF</text>
<text x="110.2" y="94.5">1nF</text>
<text x="135.6" y="94.5">P2H</text>
<text x="150.9" y="92">ADC0_CCD_TH</text>
<text x="175" y="95.8">25.5k</text>
<text x="194.1" y="92">CCD_TH1</text>
<text x="208" y="93.3">VREF_2.5V</text>
<text x="130.6" y="97.1">0</text>
<text x="135.6" y="100.9">P1H</text>
<text x="164.8" y="99.6">PZ254V-11-02P</text>
<text x="190.2" y="99.6">0</text>
<text x="194.1" y="97.1">CCD_TH2</text>
<text x="210.6" y="99.6">ADC3_ENV</text>
<text x="223.3" y="97.1">49.9k</text>
<text x="234.7" y="97.1">25.5k</text>
<text x="246.1" y="98.4">MF52A103F3950 (A1)</text>
<text x="131.8" y="104.7">0</text>
<text x="152.1" y="103.4">AGND</text>
<text x="166.1" y="103.4">+3.3V</text>
<text x="68.3" y="113.6">DAC0</text>
<text x="11.2" y="118.7">SPI_CLK</text>
<text x="11.2" y="116.1">SPI_DAC_CS</text>
<text x="128" y="117.4">OS</text>
<text x="128" y="119.9">OD</text>
<text x="164.8" y="117.4">RG</text>
<text x="164.8" y="119.9">P2V</text>
<text x="222" y="118.7">-8V_D</text>
<text x="271.5" y="117.4">OD</text>
<text x="11.2" y="121.2">SPI_MOSI</text>
<text x="68.3" y="125">100nF</text>
<text x="79.8" y="123.8">10uF</text>
<text x="99.5" y="121.1">+24V_D</text>
<text x="103.6" y="123.6">+5V</text>
<text x="128" y="122.5">OG</text>
<text x="128" y="125">SG</text>
<text x="164.8" y="122.5">P1V</text>
<text x="164.8" y="125">P2V</text>
<text x="202.9" y="125">4.7uF</text>
<text x="223.3" y="125">4.7uF</text>
<text x="274.1" y="125.8">PMBT3904,215</text>
<text x="29" y="126.3">DAC8311IDCKR</text>
<text x="78.5" y="126.3">VREF_2.5V</text>
<text x="128" y="130.1">RD</text>
<text x="128" y="127.6">SS</text>
<text x="164.8" y="127.6">IG1V</text>
<text x="164.8" y="130.1">IG2V</text>
<text x="183.9" y="128.7">-8V_D</text>
<text x="194.1" y="126.3">4.7uF</text>
<text x="213.1" y="126.3">4.7uF</text>
<text x="237.2" y="128.8">OS</text>
<text x="253.7" y="131.4">100nF</text>
<text x="261.4" y="126.3">110k</text>
<text x="100.8" y="135">+12V_D</text>
<text x="128" y="132.6">CCD_TH1</text>
<text x="128" y="135.2">CCD_P- 8</text>
<text x="128" y="137.7">P4H</text>
<text x="164.8" y="132.6">CCD_TH2</text>
<text x="164.8" y="135.2">CCD_P+</text>
<text x="164.8" y="137.7">RD</text>
<text x="187.7" y="136.3">+12V_D</text>
<text x="201.7" y="133.9">+24V_D</text>
<text x="219.5" y="133.9">+5V</text>
<text x="244.9" y="136.5">100k</text>
<text x="277.9" y="136.5">100nF</text>
<text x="284.2" y="133.9">CCD_IN</text>
<text x="128" y="140.3">P3H</text>
<text x="128" y="142.8">P2H</text>
<text x="164.8" y="140.3">SS</text>
<text x="164.8" y="142.8">ISV</text>
<text x="199.1" y="141.5">4.7uF</text>
<text x="215.6" y="141.5">4.7uF</text>
<text x="274.1" y="141.5">4k</text>
<text x="102.6" y="149">-8V_D</text>
<text x="128" y="145.3">P1H</text>
<text x="130.6" y="147.9">IG2H13</text>
<text x="164.8" y="145.3">ISH</text>
<text x="164.8" y="147.9">OFD</text>
<text x="189" y="146.5">+12V_D</text>
<text x="219.5" y="147.9">+12V_D</text>
<text x="129.3" y="155.5">PM254-1-14-Z-3.0-C</text>
<text x="130.6" y="150.4">IG1H14</text>
<text x="152.1" y="155.5">PM254-1-14-Z-3.0-C</text>
<text x="164.8" y="150.4">OFG</text>
<text x="178.8" y="155.5">4.7uF</text>
<text x="187.7" y="155.5">4.7uF</text>
<text x="196.6" y="155.5">4.7uF</text>
<text x="204.2" y="155.5">4.7uF</text>
<text x="211.8" y="155.5">4.7uF</text>
<text x="219.5" y="155.5">4.7uF</text>
<text x="8.6" y="156.8">SPI_CLK</text>
<text x="8.6" y="159.3">SPI_ADC0_CS</text>
<text x="74.7" y="159.3">SPI_MISO</text>
<text x="74.7" y="156.8">SPI_MOSI</text>
<text x="7.4" y="164.4">ADC0_CCD_TH</text>
<text x="7.4" y="166.9">ADC1_VTEC</text>
<text x="69.6" y="164.4">ADC3_ENV</text>
<text x="69.6" y="166.9">ADC2_ITEC</text>
<text x="29" y="172">ADS1118IDGSR</text>
<text x="88.6" y="174.6">10uF</text>
<text x="90.8" y="179.3">VREF_2.5V</text>
<text x="98.8" y="174.6">100nF</text>
</g>
<g font-size="2.2">
<text x="36.5" y="14.8">1</text>
<text x="38.8" y="16">NC</text>
<text x="54" y="16">NC</text>
<text x="58.3" y="17.3">7</text>
<text x="58.3" y="14.8">8</text>
<text x="131.7" y="14.8">1</text>
<text x="131.7" y="17.3">2</text>
<text x="134" y="16">NC</text>
<text x="149.2" y="16">NC</text>
<text x="153.5" y="17.3">7</text>
<text x="153.5" y="14.8">8</text>
<text x="230.8" y="14.8">1</text>
<text x="230.8" y="17.3">2</text>
<text x="233.1" y="16">NC</text>
<text x="248.3" y="16">NC</text>
<text x="252.6" y="17.3">7</text>
<text x="252.6" y="14.8">8</text>
<text x="36.5" y="19.9">3</text>
<text x="36.5" y="22.4">4</text>
<text x="38.8" y="18.6">INA</text>
<text x="38.8" y="21.1">GND</text>
<text x="38.8" y="23.7">INB</text>
<text x="51" y="23.7">OUTB</text>
<text x="51" y="18.6">OUTA</text>
<text x="54.2" y="21.1">VS</text>
<text x="58.3" y="22.4">5</text>
<text x="58.3" y="19.9">6</text>
<text x="131.7" y="19.9">3</text>
<text x="131.7" y="22.4">4</text>
<text x="134" y="18.6">INA</text>
<text x="134" y="21.1">GND</text>
<text x="134" y="23.7">INB</text>
<text x="146.3" y="23.7">OUTB</text>
<text x="146.3" y="18.6">OUTA</text>
<text x="149.5" y="21.1">VS</text>
<text x="153.5" y="22.4">5</text>
<text x="153.5" y="19.9">6</text>
<text x="230.8" y="19.9">3</text>
<text x="230.8" y="22.4">4</text>
<text x="233.1" y="18.6">INA</text>
<text x="233.1" y="21.1">GND</text>
<text x="233.1" y="23.7">INB</text>
<text x="245.3" y="23.7">OUTB</text>
<text x="245.3" y="18.6">OUTA</text>
<text x="248.5" y="21.1">VS</text>
<text x="252.6" y="22.4">5</text>
<text x="252.6" y="19.9">6</text>
<text x="246.3" y="47.8">25</text>
<text x="221.9" y="50.3">1</text>
<text x="221.9" y="52.9">2</text>
<text x="224.2" y="51.6">DNC</text>
<text x="240.3" y="51.6">DNC</text>
<text x="242.2" y="49.1">EP</text>
<text x="246.3" y="52.9">23</text>
<text x="246.3" y="50.3">24</text>
<text x="44.1" y="59.2">1</text>
<text x="60.8" y="59.2">16</text>
<text x="221.9" y="55.4">3</text>
<text x="221.9" y="58">4</text>
<text x="224.2" y="54.1">CONT</text>
<text x="224.2" y="56.7">VLIM/SD</text>
<text x="224.2" y="59.2">ILIM</text>
<text x="240.3" y="59.2">DNC</text>
<text x="240.3" y="56.7">DNC</text>
<text x="240.3" y="54.1">DNC</text>
<text x="246.3" y="58">21</text>
<text x="246.3" y="55.4">22</text>
<text x="44.1" y="61.8">2</text>
<text x="44.1" y="64.3">3</text>
<text x="46.4" y="60.5">INA</text>
<text x="46.4" y="63">OE</text>
<text x="46.4" y="65.6">INB</text>
<text x="53.5" y="65.6">OUTB</text>
<text x="53.5" y="63">OUTA</text>
<text x="55.5" y="60.5">VS+</text>
<text x="60.8" y="64.3">14</text>
<text x="60.8" y="61.8">15</text>
<text x="221.9" y="60.5">5</text>
<text x="221.9" y="65.6">7</text>
<text x="224.2" y="61.8">VDD</text>
<text x="224.2" y="64.3">VREF</text>
<text x="237.5" y="64.3">PGNDL</text>
<text x="240.3" y="61.8">DNC</text>
<text x="246.3" y="65.6">18</text>
<text x="246.3" y="63">19</text>
<text x="246.3" y="60.5">20</text>
<text x="44.1" y="66.8">4</text>
<text x="44.1" y="69.4">5</text>
<text x="44.1" y="71.9">6</text>
<text x="46.4" y="68.1">VL</text>
<text x="46.4" y="70.7">GND</text>
<text x="56.5" y="68.1">NC</text>
<text x="56.7" y="70.7">VH</text>
<text x="60.8" y="71.9">11</text>
<text x="60.8" y="69.4">12</text>
<text x="60.8" y="66.8">13</text>
<text x="221.9" y="68.1">8</text>
<text x="221.9" y="70.7">9</text>
<text x="224.2" y="66.8">AGND</text>
<text x="224.2" y="69.4">EN/SY</text>
<text x="224.2" y="71.9">VTEC</text>
<text x="237.5" y="66.8">PGNDL</text>
<text x="238.7" y="71.9">PVINL</text>
<text x="240.7" y="69.4">LDR</text>
<text x="246.3" y="70.7">16</text>
<text x="246.3" y="68.1">17</text>
<text x="44.1" y="74.5">7</text>
<text x="44.1" y="77">8</text>
<text x="46.4" y="73.2">NC</text>
<text x="46.4" y="75.7">INC</text>
<text x="53.4" y="75.7">OUTD</text>
<text x="53.4" y="73.2">OUTC</text>
<text x="60.8" y="77">9</text>
<text x="60.8" y="74.5">10</text>
<text x="220.6" y="73.2">10</text>
<text x="220.6" y="75.7">11</text>
<text x="224.2" y="74.5">SFB</text>
<text x="224.2" y="77">ITEC</text>
<text x="238.5" y="74.5">PVINS</text>
<text x="241.6" y="77">SW</text>
<text x="246.3" y="75.7">14</text>
<text x="246.3" y="73.2">15</text>
<text x="46.4" y="78.3">IND</text>
<text x="56.8" y="78.3">VS</text>
<text x="220.6" y="78.3">12</text>
<text x="224.2" y="79.5">PGNDS</text>
<text x="237.2" y="79.5">PGNDS</text>
<text x="246.3" y="78.3">13</text>
<text x="158.3" y="101.4" transform="rotate(-90 158.3 101.4)">1</text>
<text x="159.6" y="99.1" transform="rotate(-90 159.6 99.1)">1</text>
<text x="160.8" y="101.4" transform="rotate(-90 160.8 101.4)">2</text>
<text x="162.1" y="99.1" transform="rotate(-90 162.1 99.1)">2</text>
<text x="27.6" y="116.4">1</text>
<text x="27.6" y="118.9">2</text>
<text x="29.9" y="117.6">SYNC#</text>
<text x="49.7" y="117.6">VOUT</text>
<text x="57" y="118.9">5</text>
<text x="57" y="116.4">6</text>
<text x="136.8" y="117.6">1</text>
<text x="139.1" y="118.9">1</text>
<text x="156.3" y="118.1">14</text>
<text x="159.9" y="119.4">14</text>
<text x="27.6" y="121.5">3</text>
<text x="29.9" y="120.2">SCLK</text>
<text x="29.9" y="122.7">DIN</text>
<text x="43.1" y="122.7">AVDD/VREF</text>
<text x="51" y="120.2">GND</text>
<text x="57" y="121.5">4</text>
<text x="136.8" y="120.2">2</text>
<text x="136.8" y="122.7">3</text>
<text x="136.8" y="125.3">4</text>
<text x="139.1" y="121.5">2</text>
<text x="139.1" y="124">3</text>
<text x="156.3" y="125.8">11</text>
<text x="156.3" y="123.2">12</text>
<text x="156.3" y="120.7">13</text>
<text x="159.9" y="124.5">12</text>
<text x="159.9" y="122">13</text>
<text x="136.8" y="127.8">5</text>
<text x="136.8" y="130.3">6</text>
<text x="139.1" y="126.5">4</text>
<text x="139.1" y="129.1">5</text>
<text x="139.1" y="131.6">6</text>
<text x="156.3" y="128.3">10</text>
<text x="157.6" y="130.8">9</text>
<text x="159.9" y="129.6">10</text>
<text x="159.9" y="127">11</text>
<text x="136.8" y="132.9">7</text>
<text x="136.8" y="138">9</text>
<text x="139.1" y="134.2">7</text>
<text x="139.1" y="136.7">8</text>
<text x="157.6" y="135.9">7</text>
<text x="157.6" y="133.4">8</text>
<text x="159.9" y="137.2">7</text>
<text x="159.9" y="134.7">8</text>
<text x="159.9" y="132.1">9</text>
<text x="135.6" y="140.5">10</text>
<text x="135.6" y="143">11</text>
<text x="139.1" y="139.2">9</text>
<text x="139.1" y="141.8">10</text>
<text x="157.6" y="143.5">4</text>
<text x="157.6" y="141">5</text>
<text x="157.6" y="138.5">6</text>
<text x="159.9" y="142.3">5</text>
<text x="159.9" y="139.7">6</text>
<text x="135.6" y="145.6">12</text>
<text x="139.1" y="144.3">11</text>
<text x="139.1" y="146.9">12</text>
<text x="139.1" y="149.4">13</text>
<text x="157.6" y="148.6">2</text>
<text x="157.6" y="146.1">3</text>
<text x="159.9" y="149.9">2</text>
<text x="159.9" y="147.4">3</text>
<text x="159.9" y="144.8">4</text>
<text x="139.1" y="151.9">14</text>
<text x="157.6" y="151.2">1</text>
<text x="159.9" y="152.4">1</text>
<text x="27.6" y="157">1</text>
<text x="27.6" y="159.6">2</text>
<text x="29.9" y="158.3">SCLK</text>
<text x="29.9" y="160.8">/CS</text>
<text x="50.3" y="160.8">DOUT/DRDY</text>
<text x="59.7" y="158.3">DIN</text>
<text x="64.6" y="159.6">9</text>
<text x="64.6" y="157">10</text>
<text x="27.6" y="162.1">3</text>
<text x="27.6" y="164.6">4</text>
<text x="27.6" y="167.2">5</text>
<text x="29.9" y="163.4">GND</text>
<text x="29.9" y="165.9">AIN0</text>
<text x="58.6" y="165.9">AIN3</text>
<text x="58.8" y="163.4">VDD</text>
<text x="64.6" y="167.2">6</text>
<text x="64.6" y="164.6">7</text>
<text x="64.6" y="162.1">8</text>
<text x="29.9" y="168.4">AIN1</text>
<text x="58.6" y="168.4">AIN2</text>
</g>
<g font-size="1.5" fill="#000080">
<text x="37.8" y="12.1">U16</text>
<text x="133.1" y="12.1">U22</text>
<text x="232.2" y="12.1">U25</text>
</g>
</svg>
